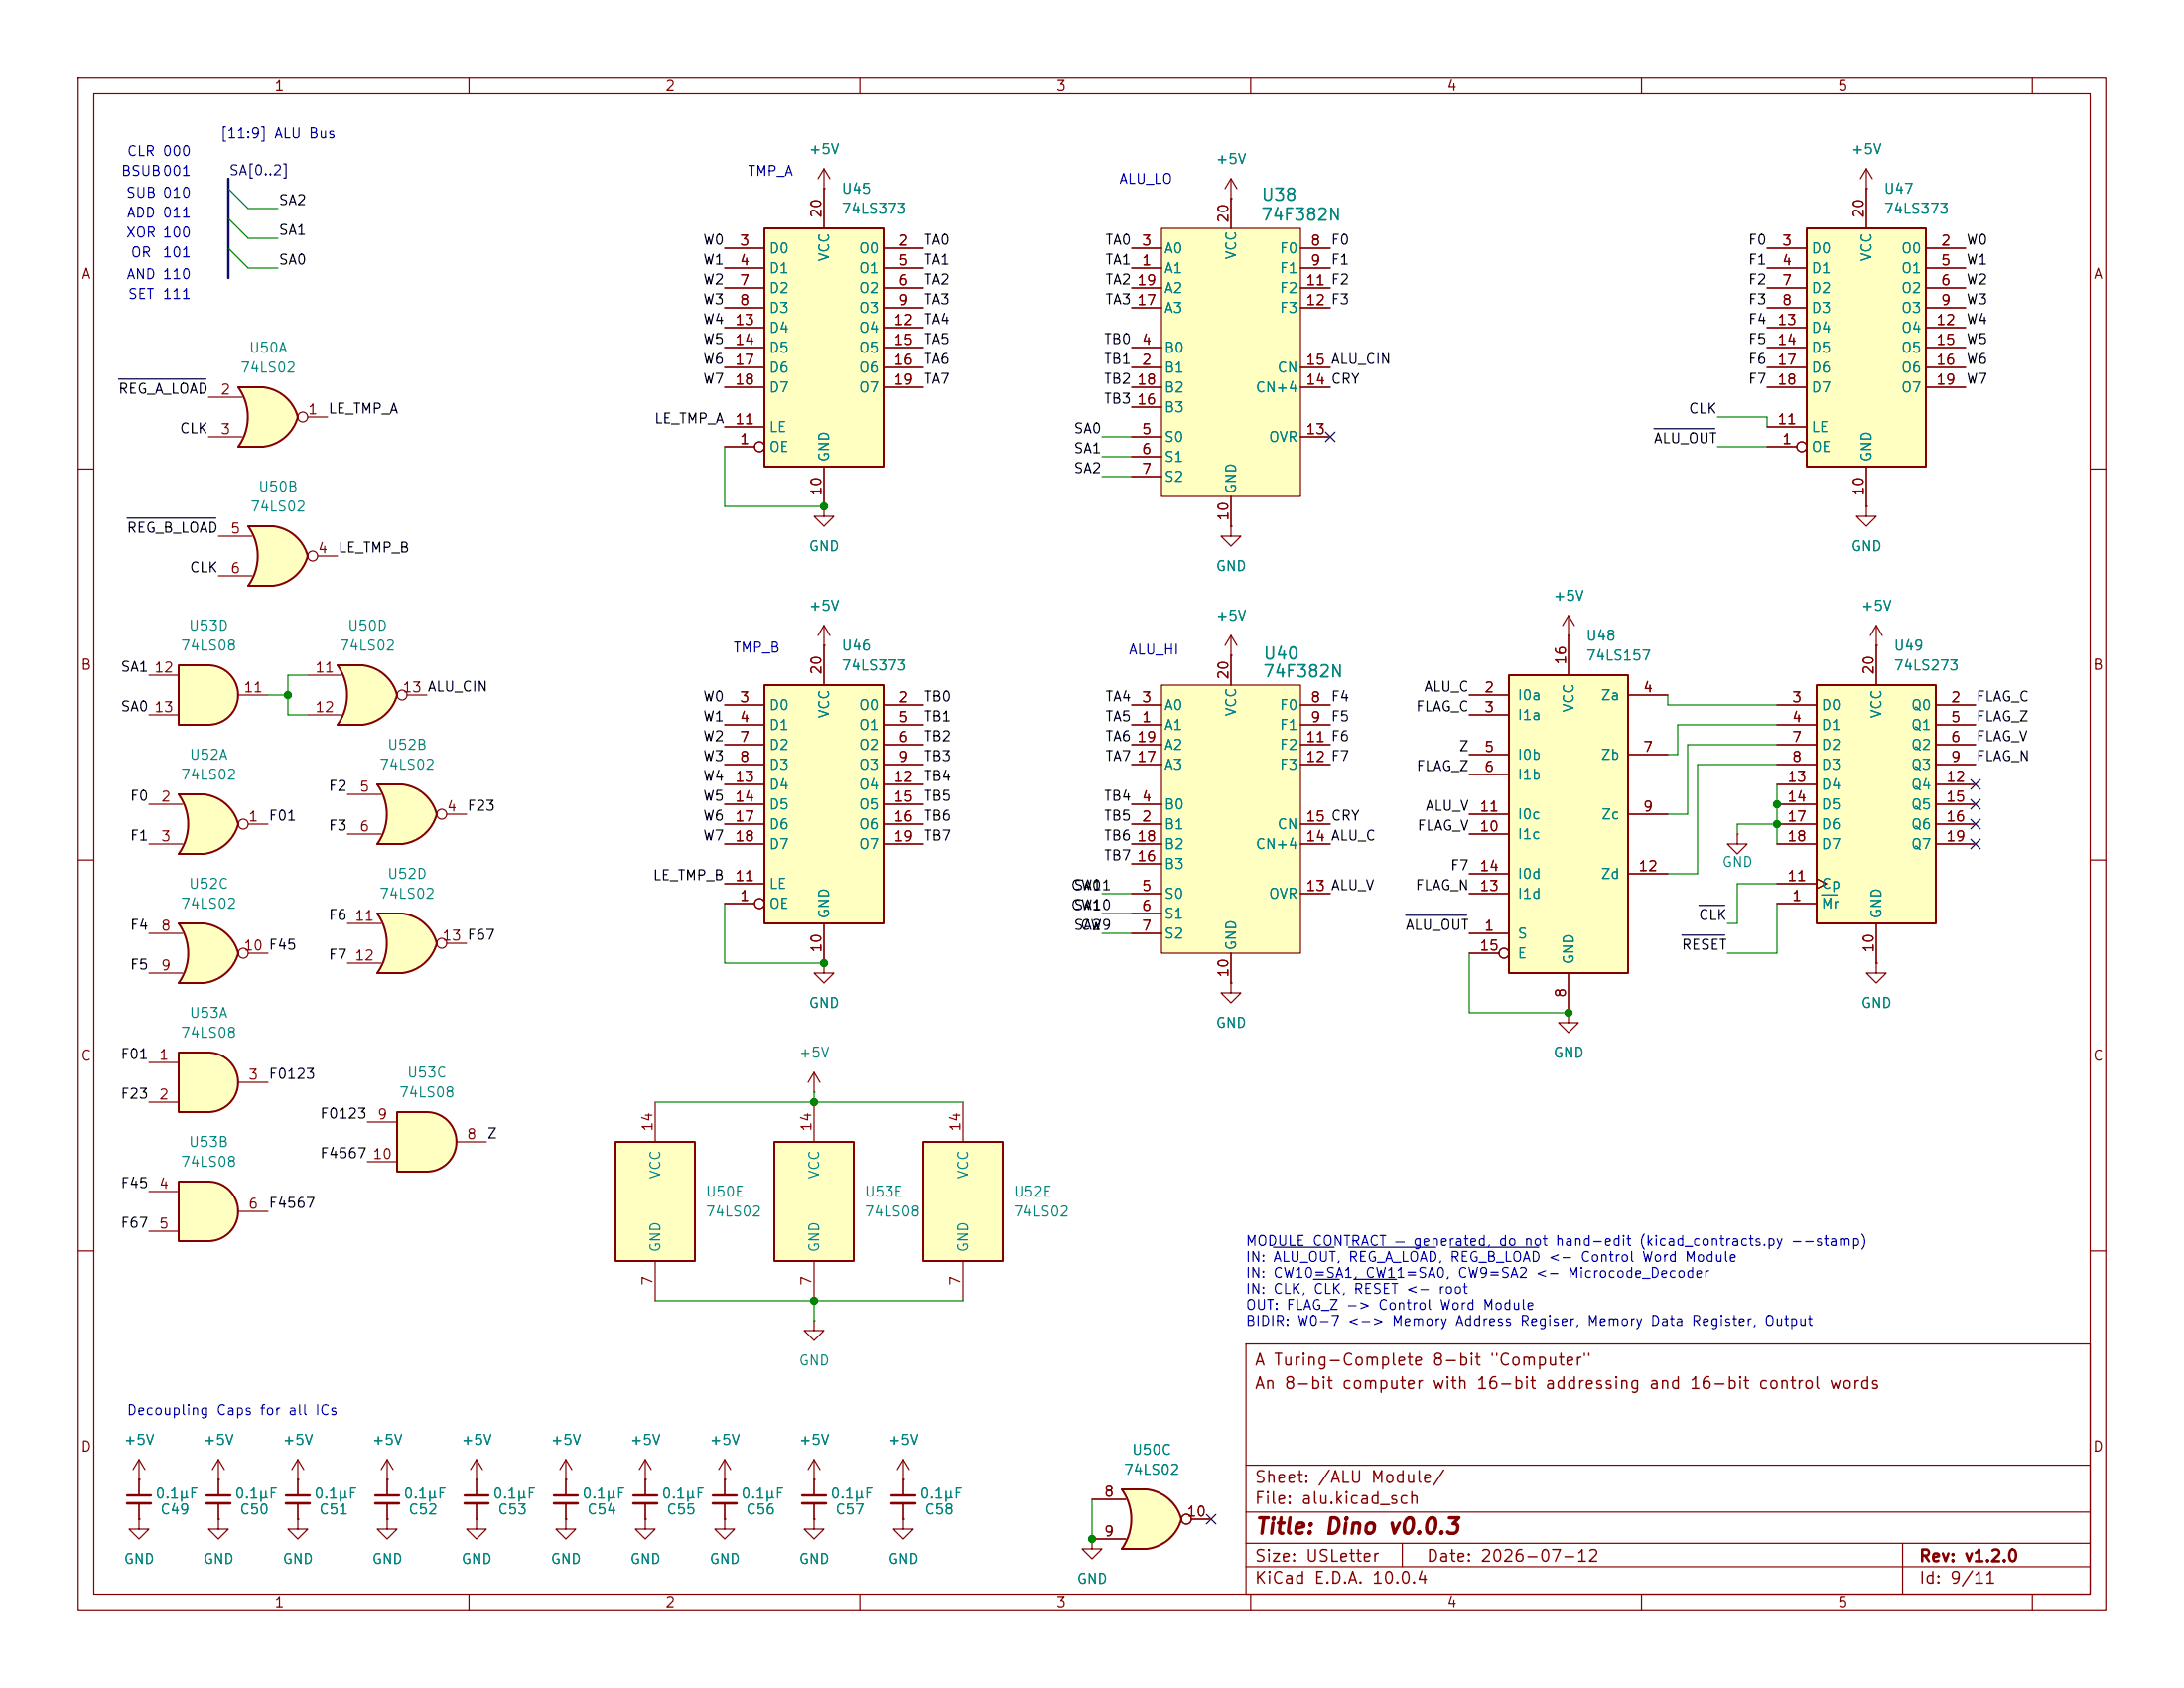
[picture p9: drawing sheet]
<svg xmlns="http://www.w3.org/2000/svg" width="279mm" height="216mm" viewBox="0 0 279 216" stroke-linecap="round" stroke-linejoin="round" font-family="sans-serif">
<g fill="none" stroke="#840000" stroke-width=".15">
<path d="M10 10h259.4v195.9h-259.4zM12 12h255.4v191.9h-255.4zM60 10v2M110 10v2M160 10v2M210 10v2M260 10v2M10 60h2M267.4 60h2M10 110h2M267.4 110h2M10 160h2"/>
<path d="M159.4 171.9h108v32h-108zM267.4 160h2M159.4 197.4h108M159.4 193.4h108M159.4 187.4h108M179.4 197.4v3M243.4 197.4v6.5M60 203.9v2M110 203.9v2M159.4 200.4h108M160 203.9v2M210 203.9v2"/>
<path d="M260 203.9v2"/>
</g>
<path d="M31.7 67.3h3.2M31.7 74.9h3.2" fill="none" stroke="#ffffc2" stroke-width=".13"/>
<g fill="#ffffc2" stroke="#ffffc2" stroke-width=".13">
<path d="M34.4 69.8l5 1.3a5.2 5.2 0 0 1-4.4 3.8z"/>
<path d="M35 67.3a5.1 5.1 0 0 1 4.4 3.8l-5 1.3z"/>
</g>
<path d="M31.7 67.3h3.2v7.6h-3.2a6.7 6.7 0 0 0 0-7.6z" fill="#ffffc2"/>
<path d="M34.9 67.3h-3.2a6.6 6.6 0 0 1 0 7.6h3.2M35 67.3a5.1 5.1 0 0 1 4.4 3.8 5.2 5.2 0 0 1-4.4 3.8" fill="none" stroke="#840000" stroke-width=".25"/>
<g fill="none" stroke="#840000" stroke-width=".15">
<path d="M157.5 25.4h.1M157.5 22.9l-.8 1.2M157.5 22.9l.7 1.2M157.5 22.9v2.5M238.8 24.1h.1M238.8 21.6l-.8 1.3M238.8 21.6l.7 1.3M238.8 21.6v2.5M27.9 68.6h4.4M27.9 73.7h4.4M40.6 71.1h2.6M238.8 64.8v1.2h1.2l-1.2 1.3-1.3-1.3h1.3"/>
<path d="M238.8 64.8h.1M240 82.6h.1M240 80l-.7 1.3M240 80l.8 1.3M240 80v2.6M17.8 189.2v2.1M17.8 192.3v2M61 189.2v2.1M61 192.3v2"/>
<circle cx="40" cy="71.1" r=".63"/>
</g>
<path d="M16.3 191.3h3M59.4 191.3h3.1" fill="none" stroke="#840000" stroke-width=".3"/>
<path d="M16.3 192.3h3M59.4 192.3h3.1" fill="none" stroke="#840000" stroke-width=".33"/>
<path d="M148.6 29.2h17.8v34.3h-17.8z" fill="#ffffc2"/>
<g fill="none" stroke="#840000" stroke-width=".15">
<path d="M144.8 34.3h3.8M144.8 31.8h3.8M144.8 36.8h3.8M144.8 39.4h3.8M148.6 29.2h17.8v34.3h-17.8zM157.5 25.4v3.8M166.4 34.3h3.8M166.4 31.8h3.8M166.4 36.8h3.8M166.4 39.4h3.8M144.8 47h3.8M144.8 44.5h3.8"/>
<path d="M144.8 55.9h3.8M144.8 58.4h3.8M144.8 49.5h3.8M144.8 52.1h3.8M166.4 47h3.8M166.4 55.9h3.8M166.4 49.5h3.8M144.8 61h3.8M157.5 63.5v3.8"/>
</g>
<path d="M148.6 87.6h17.8v34.3h-17.8z" fill="#ffffc2"/>
<g fill="none" stroke="#840000" stroke-width=".15">
<path d="M157.5 67.3v1.3h1.2l-1.2 1.3-1.3-1.3h1.3M157.5 67.3h.1M144.8 92.7h3.8M144.8 90.2h3.8M144.8 95.3h3.8M144.8 97.8h3.8M148.6 87.6h17.8v34.3h-17.8zM157.5 83.8h.1M157.5 81.3v6.3M157.5 81.3l-.8 1.3M157.5 81.3l.7 1.3M166.4 92.7h3.8"/>
<path d="M166.4 90.2h3.8M166.4 95.3h3.8M166.4 97.8h3.8M144.8 105.4h3.8M144.8 102.9h3.8M144.8 114.3h3.8M144.8 116.8h3.8M144.8 119.4h3.8M144.8 108h3.8M144.8 110.5h3.8M166.4 105.4h3.8M166.4 114.3h3.8"/>
<path d="M166.4 108h3.8M157.5 125.7v1.3h1.2l-1.2 1.3-1.3-1.3h1.3M157.5 125.7h.1M157.5 121.9v3.8M200.7 129.5v1.3h1.2l-1.2 1.3-1.3-1.3h1.3M200.7 129.5h.1"/>
</g>
<path d="M143.5 190.5h3.2M143.5 198.1h3.2" fill="none" stroke="#ffffc2" stroke-width=".13"/>
<g fill="#ffffc2" stroke="#ffffc2" stroke-width=".13">
<path d="M146.1 193l5 1.3a5.2 5.2 0 0 1-4.4 3.8z"/>
<path d="M146.7 190.5a5.1 5.1 0 0 1 4.4 3.8l-4.9 1.3z"/>
</g>
<path d="M143.5 190.5h3.2v7.6h-3.2a6.7 6.7 0 0 0 0-7.6z" fill="#ffffc2"/>
<path d="M146.7 190.5h-3.2a6.6 6.6 0 0 1 0 7.6h3.2M146.7 190.5a5.2 5.2 0 0 1 4.4 3.8 5.2 5.2 0 0 1-4.4 3.8" fill="none" stroke="#840000" stroke-width=".25"/>
<g fill="none" stroke="#840000" stroke-width=".15">
<path d="M240 123.2v1.3h1.3l-1.3 1.2-1.2-1.2h1.2M240 123.2h.1M139.7 191.8h4.3M139.7 196.9h4.3M152.4 194.3h2.5"/>
<circle cx="151.8" cy="194.3" r=".63"/>
</g>
<path d="M22.9 101.6h3.1M22.9 109.2h3.1" fill="none" stroke="#ffffc2" stroke-width=".13"/>
<g fill="#ffffc2" stroke="#ffffc2" stroke-width=".13">
<path d="M25.5 104.1l5 1.3a5.2 5.2 0 0 1-4.4 3.8z"/>
<path d="M26.1 101.6a5.1 5.1 0 0 1 4.4 3.8l-5 1.3z"/>
</g>
<path d="M22.9 101.6h3.1v7.6h-3.1a6.7 6.7 0 0 0 0-7.6z" fill="#ffffc2"/>
<path d="M26 101.6h-3.1a6.6 6.6 0 0 1 0 7.6h3.1M26.1 101.6a5.1 5.1 0 0 1 4.4 3.8 5.2 5.2 0 0 1-4.4 3.8" fill="none" stroke="#840000" stroke-width=".25"/>
<g fill="none" stroke="#840000" stroke-width=".15">
<path d="M19 102.9h4.4M19 108h4.4M31.7 105.4h2.6"/>
<circle cx="31.1" cy="105.4" r=".63"/>
</g>
<path d="M22.9 118.1h3.1M22.9 125.7h3.1" fill="none" stroke="#ffffc2" stroke-width=".13"/>
<g fill="#ffffc2" stroke="#ffffc2" stroke-width=".13">
<path d="M25.5 120.6l5 1.3a5.2 5.2 0 0 1-4.4 3.8z"/>
<path d="M26.1 118.1a5.1 5.1 0 0 1 4.4 3.8l-5 1.3z"/>
</g>
<path d="M22.9 118.1h3.1v7.6h-3.1a6.7 6.7 0 0 0 0-7.6z" fill="#ffffc2"/>
<path d="M26 118.1h-3.1a6.6 6.6 0 0 1 0 7.6h3.1M26.1 118.1a5.1 5.1 0 0 1 4.4 3.8 5.2 5.2 0 0 1-4.4 3.8" fill="none" stroke="#840000" stroke-width=".25"/>
<g fill="none" stroke="#840000" stroke-width=".15">
<path d="M19 119.4h4.4M19 124.5h4.4M31.7 121.9h2.6"/>
<circle cx="31.1" cy="121.9" r=".63"/>
</g>
<path d="M26.7 134.6a3.8 3.8 0 0 1 3.8 3.8 3.8 3.8 0 0 1-3.8 3.8z" fill="#ffffc2" stroke="#ffffc2" stroke-width=".13"/>
<path d="M22.9 134.6h3.8v7.6h-3.8z" fill="#ffffc2"/>
<path d="M22.9 134.6h3.8a3.8 3.8 0 0 1 3.8 3.8 3.8 3.8 0 0 1-3.8 3.8h-3.8z" fill="none" stroke="#840000" stroke-width=".25"/>
<path d="M19 135.9h3.9M30.5 138.4h3.8M19 141h3.9" fill="none" stroke="#840000" stroke-width=".15"/>
<path d="M232.4 87.6h15.2v30.5h-15.2z" fill="#ffffc2"/>
<path d="M232.4 87.6h15.2v30.5h-15.2z" fill="none" stroke="#840000" stroke-width=".25"/>
<g fill="none" stroke="#840000" stroke-width=".15">
<path d="M227.3 90.2h5.1M227.3 92.7h5.1M227.3 95.3h5.1M227.3 97.8h5.1M240 82.6v5M247.6 90.2h5.1M247.6 92.7h5.1M247.6 95.3h5.1M247.6 97.8h5.1M227.3 115.6h5.1M227.3 113h5.1M227.3 100.3h5.1"/>
<path d="M227.3 102.9h5.1M227.3 105.4h5.1M227.3 108h5.1M232.4 112.4l1.3 .6-1.3 .7M240 118.1v5.1M247.6 100.3h5.1M247.6 102.9h5.1M247.6 105.4h5.1M247.6 108h5.1"/>
</g>
<path d="M233 114.5h2" fill="none" stroke="#008484" stroke-width=".15"/>
<path d="M193 86.4h15.3v38.1h-15.3z" fill="#ffffc2"/>
<path d="M193 86.4h15.3v38.1h-15.3z" fill="none" stroke="#840000" stroke-width=".25"/>
<g fill="none" stroke="#840000" stroke-width=".15">
<path d="M200.7 78.7v7.7M200.7 78.7l-.8 1.3M200.7 78.7l.7 1.3M188 88.9h5M188 91.4h5M188 96.5h5M188 99.1h5M200.7 81.3h.1M208.3 88.9h5.1M208.3 96.5h5.1M188 119.4h5M188 104.1h5"/>
<path d="M188 106.7h5M188 111.8h5M188 114.3h5M208.3 104.1h5.1M208.3 111.8h5.1M222.2 106.7v1.3h1.3l-1.3 1.2-1.2-1.2h1.2M222.2 106.7h.1M188 121.9h3.8M200.7 124.5v5"/>
<circle cx="192.4" cy="121.9" r=".63"/>
</g>
<path d="M48.3 116.8h3.1M48.3 124.5h3.1" fill="none" stroke="#ffffc2" stroke-width=".13"/>
<g fill="#ffffc2" stroke="#ffffc2" stroke-width=".13">
<path d="M50.9 119.3l5 1.4a5.2 5.2 0 0 1-4.4 3.8z"/>
<path d="M51.5 116.8a5.1 5.1 0 0 1 4.4 3.9l-5 1.3z"/>
</g>
<path d="M48.3 116.8h3.1v7.7h-3.1a6.7 6.7 0 0 0 0-7.7z" fill="#ffffc2"/>
<path d="M51.4 116.8h-3.1a6.6 6.6 0 0 1 0 7.7h3.1M51.5 116.8a5.1 5.1 0 0 1 4.4 3.9 5.2 5.2 0 0 1-4.4 3.8" fill="none" stroke="#840000" stroke-width=".25"/>
<g fill="none" stroke="#840000" stroke-width=".15">
<path d="M44.4 118.1h4.4M44.4 123.2h4.4M57.1 120.7h2.6M17.8 189.2h.1M17.8 194.3v1.3h1.2l-1.2 1.3-1.3-1.3h1.3M17.8 194.3h.1M17.8 186.7l-.8 1.3M17.8 186.7l.7 1.3M17.8 186.7v2.5M27.9 194.3v1.3h1.3l-1.3 1.3-1.2-1.3h1.2M27.9 194.3h.1M27.9 189.2h.1"/>
<path d="M27.9 186.7v4.6M27.9 192.3v2M27.9 186.7l-.7 1.3M27.9 186.7l.8 1.3M38.1 194.3v1.3h1.3l-1.3 1.3-1.3-1.3h1.3M38.1 194.3h.1M38.1 189.2h.1M38.1 186.7l-.8 1.3M38.1 186.7l.8 1.3M38.1 186.7v4.6M38.1 192.3v2M49.5 194.3v1.3h1.3l-1.3 1.3-1.2-1.3h1.2"/>
<path d="M49.5 194.3h.1M49.5 189.2v2.1M49.5 192.3v2"/>
<circle cx="56.5" cy="120.6" r=".63"/>
</g>
<path d="M26.4 191.3h3.1M36.6 191.3h3M48 191.3h3.1" fill="none" stroke="#840000" stroke-width=".3"/>
<path d="M26.4 192.3h3.1M36.6 192.3h3M48 192.3h3.1" fill="none" stroke="#840000" stroke-width=".33"/>
<path d="M231.1 29.2h15.3v30.5h-15.3z" fill="#ffffc2"/>
<path d="M231.1 29.2h15.3v30.5h-15.3z" fill="none" stroke="#840000" stroke-width=".25"/>
<g fill="none" stroke="#840000" stroke-width=".15">
<path d="M226.1 31.8h5M226.1 34.3h5M226.1 36.8h5M226.1 39.4h5M238.8 24.1v5.1M246.4 31.8h5.1M246.4 34.3h5.1M246.4 36.8h5.1M246.4 39.4h5.1M226.1 57.2h3.8M226.1 54.6h5M226.1 41.9h5"/>
<path d="M226.1 44.5h5M226.1 47h5M226.1 49.5h5M238.8 59.7v5.1M246.4 41.9h5.1M246.4 44.5h5.1M246.4 47h5.1M246.4 49.5h5.1M49.5 189.2h.1M49.5 186.7l-.7 1.3M49.5 186.7l.8 1.3M49.5 186.7v2.5"/>
<path d="M61 194.3v1.3h1.2l-1.2 1.3-1.3-1.3h1.3M61 194.3h.1M61 189.2h.1M61 186.7l-.8 1.3M61 186.7l.7 1.3M61 186.7v2.5M72.4 194.3v1.3h1.3l-1.3 1.3-1.3-1.3h1.3M72.4 194.3h.1M72.4 189.2h.1M72.4 186.7v4.6M72.4 192.3v2M72.4 186.7l-.8 1.3"/>
<path d="M72.4 186.7l.8 1.3M82.5 189.2h.1M82.5 194.3v1.3h1.3l-1.3 1.3-1.2-1.3h1.2M82.5 194.3h.1M82.5 186.7l-.7 1.3M82.5 186.7l.8 1.3M82.5 186.7v2.5"/>
<circle cx="230.5" cy="57.1" r=".63"/>
</g>
<path d="M70.9 191.3h3" fill="none" stroke="#840000" stroke-width=".3"/>
<path d="M70.9 192.3h3" fill="none" stroke="#840000" stroke-width=".33"/>
<path d="M54.6 142.2a3.8 3.8 0 0 1 3.8 3.9 3.8 3.8 0 0 1-3.8 3.8z" fill="#ffffc2" stroke="#ffffc2" stroke-width=".13"/>
<path d="M50.8 142.2h3.8v7.7h-3.8z" fill="#ffffc2"/>
<path d="M50.8 142.2h3.8a3.8 3.8 0 0 1 3.8 3.9 3.8 3.8 0 0 1-3.8 3.8h-3.8z" fill="none" stroke="#840000" stroke-width=".25"/>
<path d="M47 143.5h3.8M47 148.6h3.8M58.4 146.1h3.8" fill="none" stroke="#840000" stroke-width=".15"/>
<path d="M26.7 151.1a3.8 3.8 0 0 1 3.8 3.8 3.8 3.8 0 0 1-3.8 3.9z" fill="#ffffc2" stroke="#ffffc2" stroke-width=".13"/>
<path d="M22.9 151.1h3.8v7.7h-3.8z" fill="#ffffc2"/>
<path d="M22.9 151.1h3.8a3.8 3.8 0 0 1 3.8 3.8 3.8 3.8 0 0 1-3.8 3.9h-3.8z" fill="none" stroke="#840000" stroke-width=".25"/>
<g fill="none" stroke="#840000" stroke-width=".15">
<path d="M19 152.4h3.9M19 157.5h3.9M30.5 154.9h3.8M82.5 189.2v2.1M82.5 192.3v2M92.7 194.3v1.3h1.3l-1.3 1.3-1.3-1.3h1.3M92.7 194.3h.1M92.7 189.2h.1M92.7 186.7v4.6M92.7 192.3v2M92.7 186.7l-.8 1.3M92.7 186.7l.8 1.3"/>
<path d="M104.1 194.3v1.3h1.3l-1.3 1.3-1.2-1.3h1.2M104.1 194.3h.1M104.1 189.2h.1M104.1 186.7v4.6M104.1 192.3v2M104.1 186.7l-.7 1.3M104.1 186.7l.8 1.3"/>
</g>
<path d="M81 191.3h3.1M91.2 191.3h3M102.6 191.3h3.1" fill="none" stroke="#840000" stroke-width=".3"/>
<path d="M81 192.3h3.1M91.2 192.3h3M102.6 192.3h3.1" fill="none" stroke="#840000" stroke-width=".33"/>
<path d="M78.7 146.1h10.2v15.2h-10.2z" fill="#ffffc2"/>
<path d="M78.7 146.1h10.2v15.2h-10.2z" fill="none" stroke="#840000" stroke-width=".25"/>
<path d="M83.8 141v5.1M83.8 161.3v5.1M104.1 168.9v1.3h1.3l-1.3 1.3-1.2-1.3h1.2M104.1 168.9h.1" fill="none" stroke="#840000" stroke-width=".15"/>
<path d="M99.1 146.1h10.1v15.2h-10.1z" fill="#ffffc2"/>
<path d="M99.1 146.1h10.1v15.2h-10.1z" fill="none" stroke="#840000" stroke-width=".25"/>
<path d="M104.1 139.7h.1M104.1 137.2v2.5M104.1 137.2l-.7 1.2M104.1 137.2l.8 1.2M104.1 141v5.1M104.1 161.3v5.1" fill="none" stroke="#840000" stroke-width=".15"/>
<path d="M118.1 146.1h10.2v15.2h-10.2z" fill="#ffffc2"/>
<path d="M118.1 146.1h10.2v15.2h-10.2z" fill="none" stroke="#840000" stroke-width=".25"/>
<path d="M105.4 24.1h.1M105.4 21.6l-.8 1.3M105.4 21.6l.8 1.3M105.4 21.6v2.5M105.4 123.2v1.3h1.3l-1.3 1.2-1.3-1.2h1.3M105.4 123.2h.1M123.2 141v5.1M123.2 161.3v5.1" fill="none" stroke="#840000" stroke-width=".15"/>
<path d="M97.8 87.6h15.2v30.5h-15.2z" fill="#ffffc2"/>
<path d="M97.8 87.6h15.2v30.5h-15.2z" fill="none" stroke="#840000" stroke-width=".25"/>
<g fill="none" stroke="#840000" stroke-width=".15">
<path d="M92.7 90.2h5.1M92.7 92.7h5.1M92.7 95.3h5.1M92.7 97.8h5.1M105.4 82.6v5M113 90.2h5.1M113 92.7h5.1M113 95.3h5.1M113 97.8h5.1M92.7 115.6h3.8M92.7 113h5.1M92.7 100.3h5.1"/>
<path d="M92.7 102.9h5.1M92.7 105.4h5.1M92.7 108h5.1M105.4 118.1v5.1M113 100.3h5.1M113 102.9h5.1M113 105.4h5.1M113 108h5.1M115.6 194.3v1.3h1.2l-1.2 1.3-1.3-1.3h1.3M115.6 194.3h.1M115.6 189.2h.1M115.6 186.7l-.8 1.3"/>
<path d="M115.6 186.7l.7 1.3M115.6 186.7v4.6M115.6 192.3v2M139.7 196.9v1.2h1.3l-1.3 1.3-1.3-1.3h1.3M139.7 196.9h.1"/>
<circle cx="97.2" cy="115.6" r=".63"/>
</g>
<path d="M114 191.3h3.1" fill="none" stroke="#840000" stroke-width=".3"/>
<path d="M114 192.3h3.1" fill="none" stroke="#840000" stroke-width=".33"/>
<path d="M97.8 29.2h15.2v30.5h-15.2z" fill="#ffffc2"/>
<path d="M97.8 29.2h15.2v30.5h-15.2z" fill="none" stroke="#840000" stroke-width=".25"/>
<g fill="none" stroke="#840000" stroke-width=".15">
<path d="M92.7 31.8h5.1M92.7 34.3h5.1M92.7 36.8h5.1M92.7 39.4h5.1M105.4 24.1v5.1M113 31.8h5.1M113 34.3h5.1M113 36.8h5.1M113 39.4h5.1M92.7 57.2h3.8M92.7 54.6h5.1M92.7 41.9h5.1"/>
<path d="M92.7 44.5h5.1M92.7 47h5.1M92.7 49.5h5.1M105.4 59.7v5.1M113 41.9h5.1M113 44.5h5.1M113 47h5.1M113 49.5h5.1M105.4 64.8v1.2h1.3l-1.3 1.3-1.3-1.3h1.3M105.4 64.8h.1M105.4 82.6h.1M105.4 80v2.6"/>
<path d="M105.4 80l-.8 1.3M105.4 80l.8 1.3"/>
<circle cx="97.2" cy="57.1" r=".63"/>
</g>
<path d="M26.7 85.1a3.8 3.8 0 0 1 3.8 3.8 3.8 3.8 0 0 1-3.8 3.8z" fill="#ffffc2" stroke="#ffffc2" stroke-width=".13"/>
<path d="M22.9 85.1h3.8v7.6h-3.8z" fill="#ffffc2"/>
<path d="M22.9 85.1h3.8a3.8 3.8 0 0 1 3.8 3.8 3.8 3.8 0 0 1-3.8 3.8h-3.8z" fill="none" stroke="#840000" stroke-width=".25"/>
<path d="M19 86.4h3.9M19 91.4h3.9M30.5 88.9h3.8" fill="none" stroke="#840000" stroke-width=".15"/>
<path d="M43.2 85.1h3.2M43.2 92.7h3.2" fill="none" stroke="#ffffc2" stroke-width=".13"/>
<g fill="#ffffc2" stroke="#ffffc2" stroke-width=".13">
<path d="M45.8 87.5l5 1.4a5.2 5.2 0 0 1-4.4 3.8z"/>
<path d="M46.4 85.1a5.1 5.1 0 0 1 4.4 3.8l-5 1.3z"/>
</g>
<path d="M43.2 85.1h3.2v7.6h-3.2a6.7 6.7 0 0 0 0-7.6z" fill="#ffffc2"/>
<path d="M46.4 85.1h-3.2a6.6 6.6 0 0 1 0 7.6h3.2M46.4 85.1a5.1 5.1 0 0 1 4.4 3.8 5.2 5.2 0 0 1-4.4 3.8" fill="none" stroke="#840000" stroke-width=".25"/>
<g fill="none" stroke="#840000" stroke-width=".15">
<path d="M39.4 86.4h4.3M39.4 91.4h4.3M52.1 88.9h2.5"/>
<circle cx="51.4" cy="88.9" r=".63"/>
</g>
<path d="M48.3 100.3h3.1M48.3 108h3.1" fill="none" stroke="#ffffc2" stroke-width=".13"/>
<g fill="#ffffc2" stroke="#ffffc2" stroke-width=".13">
<path d="M50.9 102.8l5 1.3a5.2 5.2 0 0 1-4.4 3.9z"/>
<path d="M51.5 100.3a5.1 5.1 0 0 1 4.4 3.8l-5 1.3z"/>
</g>
<path d="M48.3 100.3h3.1v7.7h-3.1a6.7 6.7 0 0 0 0-7.7z" fill="#ffffc2"/>
<path d="M51.4 100.3h-3.1a6.6 6.6 0 0 1 0 7.7h3.1M51.5 100.3a5.1 5.1 0 0 1 4.4 3.8 5.2 5.2 0 0 1-4.4 3.9" fill="none" stroke="#840000" stroke-width=".25"/>
<g fill="none" stroke="#840000" stroke-width=".15">
<path d="M44.4 101.6h4.4M44.4 106.7h4.4M57.1 104.1h2.6"/>
<circle cx="56.5" cy="104.1" r=".63"/>
</g>
<path d="M30.5 49.5h3.2M30.5 57.2h3.2" fill="none" stroke="#ffffc2" stroke-width=".13"/>
<g fill="#ffffc2" stroke="#ffffc2" stroke-width=".13">
<path d="M33.1 52l5 1.3a5.2 5.2 0 0 1-4.4 3.8z"/>
<path d="M33.7 49.5a5.1 5.1 0 0 1 4.4 3.8l-5 1.3z"/>
</g>
<path d="M30.5 49.5h3.2v7.7h-3.2a6.7 6.7 0 0 0 0-7.7z" fill="#ffffc2"/>
<path d="M33.7 49.5h-3.2a6.6 6.6 0 0 1 0 7.7h3.2M33.7 49.5a5.1 5.1 0 0 1 4.4 3.8 5.2 5.2 0 0 1-4.4 3.8" fill="none" stroke="#840000" stroke-width=".25"/>
<g fill="none" stroke="#840000" stroke-width=".15">
<path d="M92.7 31.8h5.1M92.7 34.3h5.1M92.7 36.8h5.1M92.7 39.4h5.1M105.4 24.1h.1M105.4 24.1v5.1M113 31.8h5.1M113 34.3h5.1M113 36.8h5.1M113 39.4h5.1M144.8 31.8h3.8M144.8 34.3h3.8"/>
<path d="M144.8 36.8h3.8M144.8 39.4h3.8M157.5 25.4h.1M157.5 25.4v3.8M166.4 31.8h3.8M166.4 34.3h3.8M166.4 36.8h3.8M166.4 39.4h3.8M226.1 31.8h5M226.1 34.3h5M226.1 36.8h5M226.1 39.4h5"/>
<path d="M238.8 24.1h.1M238.8 24.1v5.1M246.4 31.8h5.1M246.4 34.3h5.1M246.4 36.8h5.1M246.4 39.4h5.1M26.7 50.8h4.3M26.7 55.9h4.3M39.4 53.3h2.5M92.7 57.2h3.8M92.7 54.6h5.1M92.7 41.9h5.1"/>
<path d="M92.7 44.5h5.1M92.7 47h5.1M92.7 49.5h5.1M105.4 59.7v5.1M113 41.9h5.1M113 44.5h5.1M113 47h5.1M113 49.5h5.1M144.8 55.9h3.8M144.8 44.5h3.8M144.8 47h3.8M144.8 49.5h3.8"/>
<path d="M144.8 58.4h3.8M144.8 52.1h3.8M166.4 55.9h3.8M166.4 47h3.8M166.4 49.5h3.8M226.1 57.2h3.8M226.1 54.6h5M226.1 41.9h5M226.1 44.5h5M226.1 47h5M226.1 49.5h5M238.8 59.7v5.1"/>
<path d="M246.4 41.9h5.1M246.4 44.5h5.1M246.4 47h5.1M246.4 49.5h5.1M105.4 64.8h.1M144.8 61h3.8M157.5 67.3h.1M157.5 63.5v3.8M238.8 64.8h.1M92.7 90.2h5.1M92.7 92.7h5.1M92.7 95.3h5.1"/>
<path d="M92.7 97.8h5.1M105.4 82.6h.1M105.4 82.6v5M113 90.2h5.1M113 92.7h5.1M113 95.3h5.1M113 97.8h5.1M144.8 90.2h3.8M144.8 92.7h3.8M144.8 95.3h3.8M144.8 97.8h3.8M157.5 83.8h.1"/>
<path d="M157.5 83.8v3.8M166.4 90.2h3.8M166.4 92.7h3.8M166.4 95.3h3.8M166.4 97.8h3.8M188 88.9h5M188 91.4h5M188 96.5h5M188 99.1h5M200.7 81.3h.1M200.7 81.3v5.1M208.3 88.9h5.1"/>
<path d="M208.3 96.5h5.1M227.3 90.2h5.1M227.3 92.7h5.1M227.3 95.3h5.1M227.3 97.8h5.1M240 82.6h.1M240 82.6v5M247.6 90.2h5.1M247.6 92.7h5.1M247.6 95.3h5.1M247.6 97.8h5.1M92.7 115.6h3.8"/>
<path d="M92.7 113h5.1M92.7 100.3h5.1M92.7 102.9h5.1M92.7 105.4h5.1M92.7 108h5.1M105.4 118.1v5.1M113 100.3h5.1M113 102.9h5.1M113 105.4h5.1M113 108h5.1M144.8 102.9h3.8M144.8 105.4h3.8"/>
<path d="M144.8 108h3.8M144.8 119.4h3.8M144.8 114.3h3.8M144.8 116.8h3.8M144.8 110.5h3.8M166.4 105.4h3.8M166.4 108h3.8M166.4 114.3h3.8M188 119.4h5M188 104.1h5M188 106.7h5M188 111.8h5"/>
<path d="M188 114.3h5M208.3 104.1h5.1M208.3 111.8h5.1M227.3 115.6h5.1M227.3 113h5.1M227.3 100.3h5.1M227.3 102.9h5.1M227.3 105.4h5.1M227.3 108h5.1M232.4 112.4l1.3 .6-1.3 .7M240 118.1v5.1M247.6 100.3h5.1"/>
<path d="M247.6 102.9h5.1M247.6 105.4h5.1M247.6 108h5.1M105.4 123.2h.1M157.5 125.7h.1M157.5 121.9v3.8M188 121.9h3.8M200.7 129.5h.1M200.7 124.5v5M240 123.2h.1M17.8 194.3h.1M17.8 189.2h.1"/>
<path d="M17.8 189.2v2.1M17.8 192.3v2M27.9 189.2h.1M27.9 194.3h.1M27.9 189.2v2.1M27.9 192.3v2M38.1 189.2h.1M38.1 194.3h.1M38.1 189.2v2.1M38.1 192.3v2M49.5 189.2h.1M49.5 194.3h.1"/>
<path d="M49.5 189.2v2.1M49.5 192.3v2M61 189.2h.1M61 194.3h.1M61 189.2v2.1M61 192.3v2M72.4 189.2h.1M72.4 194.3h.1M72.4 189.2v2.1M72.4 192.3v2M82.5 194.3h.1M82.5 189.2h.1"/>
<path d="M82.5 189.2v2.1M82.5 192.3v2M92.7 189.2h.1M92.7 194.3h.1M92.7 189.2v2.1M92.7 192.3v2M104.1 189.2h.1M104.1 194.3h.1M104.1 189.2v2.1M104.1 192.3v2M115.6 189.2h.1M115.6 194.3h.1"/>
<path d="M115.6 189.2v2.1M115.6 192.3v2M139.7 196.9h.1M139.7 191.8h4.3M139.7 196.9h4.3M152.4 194.3h2.5"/>
<circle cx="38.7" cy="53.3" r=".63"/>
<circle cx="97.2" cy="57.1" r=".63"/>
<circle cx="230.5" cy="57.1" r=".63"/>
<circle cx="97.2" cy="115.6" r=".63"/>
<circle cx="192.4" cy="121.9" r=".63"/>
<circle cx="151.8" cy="194.3" r=".63"/>
</g>
<path d="M15.2 48.5h11.1M211.6 54.8h7.8M16.3 66.3h11.3M179.8 117.1h7.8M215.2 119.6h5.4M217.3 115.8h3.3" fill="none" stroke="#000" stroke-width=".15"/>
<path d="M29.2 22.9v12.7" fill="none" stroke="#000084" stroke-width=".3"/>
<g fill="none" stroke="#008400" stroke-width=".15">
<path d="M29.2 31.8l2.5 2.5h3.9M29.2 27.9l2.5 2.6h3.9M29.2 24.1l2.5 2.6h3.9M92.7 57.2v7.6h12.7M141 58.4h3.8M141 55.9h3.8M219.7 53.3h6.4v1.3M219.7 57.2h6.4M141 61h3.8M34.3 88.9h2.5M39.4 86.4h-2.6v5h2.6M213.4 88.9v1.3h13.9"/>
<path d="M227.3 95.3h-11.4v8.8h-2.5M227.3 92.7h-12.7v3.8h-1.2M227.3 97.8h-10.1v14h-3.8M92.7 115.6v7.6h12.7M141 114.3h3.8M141 116.8h3.8M141 119.4h3.8M227.3 113h-5.1v5.1h-1.2M227.3 105.4h-5.1v1.3M227.3 100.3v7.7M227.3 115.6v6.3h-6.3M104.1 139.7v1.3"/>
<path d="M188 121.9v7.6h12.7M83.8 141h39.4M83.8 166.4h39.4M104.1 166.4v2.5M139.7 191.8v5.1"/>
</g>
<path d="M169.6 55.3l1.2 1.2M170.8 55.3l-1.2 1.2M252.1 99.7l1.2 1.2M253.3 99.7l-1.2 1.2M252.1 104.8l1.2 1.2M252.1 107.3l1.2 1.3M252.1 102.3l1.2 1.2M253.3 104.8l-1.2 1.2M253.3 107.3l-1.2 1.3M253.3 102.3l-1.2 1.2M154.3 193.7l1.2 1.2M155.5 193.7l-1.2 1.2" fill="none" stroke="#000084" stroke-width=".15"/>
<path d="M162.9 159.5h7.8M172.5 159.5h11.2M185.5 159.5h11.4M168 163.6h3.3M173.2 163.6h5.5" fill="none" stroke="#0000c2" stroke-width=".15"/>
<path d="M233 114.5h2" fill="none" stroke="#008484" stroke-width=".15"/>
<g fill="#008400" stroke="#008400" stroke-width=".13">
<circle cx="36.8" cy="88.9" r=".46"/>
<circle cx="105.4" cy="64.8" r=".46"/>
<circle cx="139.7" cy="196.9" r=".46"/>
<circle cx="105.4" cy="123.2" r=".46"/>
<circle cx="104.1" cy="141" r=".46"/>
<circle cx="104.1" cy="166.4" r=".46"/>
<circle cx="227.3" cy="102.9" r=".46"/>
<circle cx="227.3" cy="105.4" r=".46"/>
<circle cx="200.7" cy="129.5" r=".46"/>
</g>
<text font-size="2" fill="#840000" x="160.4" y="196.7">Title: Dino v0.0.3</text>
<g font-size="1.5" fill="#008484">
<text x="161.2" y="28.6">74F382N</text>
<text x="161.3" y="26.1">U38</text>
<text x="161.5" y="87">74F382N</text>
<text x="161.5" y="84.7">U40</text>
</g>
<g font-size="1.5" fill="#840000">
<text x="160.4" y="178">An 8-bit computer with 16-bit addressing and 16-bit control words</text>
<text x="160.4" y="175">A Turing-Complete 8-bit &quot;Computer&quot;</text>
<text x="160.4" y="190">Sheet: /ALU Module/</text>
<text x="160.4" y="192.7">File: alu.kicad_sch</text>
<text x="160.4" y="202.9">KiCad E.D.A. 10.0.4</text>
<text x="160.4" y="200.1">Size: USLetter</text>
<text x="182.4" y="200.1">Date: 2026-07-12</text>
<text x="245.4" y="200.1">Rev: v1.2.0</text>
<text x="245.4" y="202.9">Id: 9/11</text>
</g>
<g font-size="1.3" fill="#840000">
<text x="35" y="12">1</text>
<text x="85" y="12">2</text>
<text x="135" y="12">3</text>
<text x="185" y="12">4</text>
<text x="235" y="12">5</text>
<text x="105.4" y="28" transform="rotate(-90 105.4 28)">20</text>
<text x="157.5" y="28.6" transform="rotate(-90 157.5 28.6)">20</text>
<text x="238.7" y="28" transform="rotate(-90 238.7 28)">20</text>
<text x="10.3" y="36">A</text>
<text x="94.5" y="31.7">3</text>
<text x="94.5" y="34.3">4</text>
<text x="114.9" y="31.7">2</text>
<text x="114.9" y="34.3">5</text>
<text x="146" y="34.3">1</text>
<text x="146" y="31.7">3</text>
<text x="167.6" y="31.7">8</text>
<text x="167.6" y="34.3">9</text>
<text x="227.9" y="31.7">3</text>
<text x="227.9" y="34.3">4</text>
<text x="248.2" y="31.7">2</text>
<text x="248.2" y="34.3">5</text>
<text x="267.7" y="36">A</text>
<text x="93.9" y="41.9">13</text>
<text x="94.5" y="36.8">7</text>
<text x="94.5" y="39.3">8</text>
<text x="114.3" y="41.9">12</text>
<text x="114.9" y="36.8">6</text>
<text x="114.9" y="39.3">9</text>
<text x="145.4" y="39.3">17</text>
<text x="145.4" y="36.8">19</text>
<text x="167" y="36.8">11 F2</text>
<text x="167" y="39.3">12 F3</text>
<text x="167" y="36.8">11</text>
<text x="167" y="39.3">12</text>
<text x="227.3" y="41.9">13</text>
<text x="227.9" y="36.8">7</text>
<text x="227.9" y="39.3">8</text>
<text x="247.6" y="41.9">12</text>
<text x="248.2" y="36.8">6</text>
<text x="248.2" y="39.3">9</text>
<text x="93.9" y="44.4">14</text>
<text x="93.9" y="47">17</text>
<text x="114.3" y="44.4">15</text>
<text x="114.3" y="47">16</text>
<text x="146" y="47">2</text>
<text x="146" y="44.4">4</text>
<text x="167" y="47">15 ALU_CIN</text>
<text x="167" y="47">15</text>
<text x="227.3" y="44.4">14</text>
<text x="227.3" y="47">17</text>
<text x="247.6" y="44.4">15</text>
<text x="247.6" y="47">16</text>
<text x="28.1" y="50.8">2</text>
<text x="39.3" y="53.3">1</text>
<text x="93.9" y="49.5">18</text>
<text x="114.3" y="49.5">19</text>
<text x="145.4" y="52">16</text>
<text x="145.4" y="49.5">18</text>
<text x="167" y="49.5">14 CRY</text>
<text x="167" y="49.5">14</text>
<text x="227.3" y="49.5">18</text>
<text x="247.6" y="49.5">19</text>
<text x="28.1" y="55.9">3</text>
<text x="93.9" y="54.6">11</text>
<text x="94.5" y="57.1">1</text>
<text x="146" y="55.9">5</text>
<text x="146" y="58.4">6</text>
<text x="167" y="55.9">13</text>
<text x="227.3" y="54.6">11</text>
<text x="227.9" y="57.1">1</text>
<text x="105.4" y="63.5" transform="rotate(-90 105.4 63.5)">10</text>
<text x="146" y="60.9">7</text>
<text x="238.7" y="63.5" transform="rotate(-90 238.7 63.5)">10</text>
<text x="29.4" y="68.6">5</text>
<text x="40.6" y="71.1">4</text>
<text x="157.5" y="66.7" transform="rotate(-90 157.5 66.7)">10</text>
<text x="29.4" y="73.6">6</text>
<text x="10.3" y="86">B</text>
<text x="19.6" y="86.3">12</text>
<text x="31.1" y="88.9">11</text>
<text x="40.2" y="86.3">11</text>
<text x="51.4" y="88.9">13 ALU_CIN</text>
<text x="105.4" y="86.4" transform="rotate(-90 105.4 86.4)">20</text>
<text x="157.5" y="87" transform="rotate(-90 157.5 87)">20</text>
<text x="189.8" y="88.9">2</text>
<text x="200.6" y="85.1" transform="rotate(-90 200.6 85.1)">16</text>
<text x="210.1" y="88.9">4</text>
<text x="240" y="86.4" transform="rotate(-90 240 86.4)">20</text>
<text x="267.7" y="86">B</text>
<text x="19.6" y="91.4">13</text>
<text x="40.2" y="91.4">12</text>
<text x="94.5" y="90.1">3</text>
<text x="94.5" y="92.7">4</text>
<text x="94.5" y="95.2">7</text>
<text x="114.9" y="90.1">2</text>
<text x="114.9" y="92.7">5</text>
<text x="114.9" y="95.2">6</text>
<text x="145.4" y="95.2">19</text>
<text x="146" y="92.7">1</text>
<text x="146" y="90.1">3</text>
<text x="167" y="95.2">11 F6</text>
<text x="167" y="95.2">11</text>
<text x="167.6" y="90.1">8</text>
<text x="167.6" y="92.7">9</text>
<text x="189.8" y="91.4">3</text>
<text x="229.2" y="90.1">3</text>
<text x="229.2" y="92.7">4</text>
<text x="229.2" y="95.2">7</text>
<text x="249.5" y="90.1">2</text>
<text x="249.5" y="92.7">5</text>
<text x="249.5" y="95.2">6</text>
<text x="45.9" y="101.6">5</text>
<text x="93.9" y="100.3">13</text>
<text x="94.5" y="97.8">8</text>
<text x="114.3" y="100.3">12</text>
<text x="114.9" y="97.8">9</text>
<text x="145.4" y="97.8">17</text>
<text x="167" y="97.8">12 F7</text>
<text x="167" y="97.8">12</text>
<text x="189.8" y="96.5">5</text>
<text x="189.8" y="99">6</text>
<text x="210.1" y="96.5">7</text>
<text x="228.6" y="100.3">13</text>
<text x="229.2" y="97.8">8</text>
<text x="248.9" y="100.3">12</text>
<text x="249.5" y="97.8">9</text>
<text x="20.5" y="102.8">2</text>
<text x="20.5" y="107.9">3</text>
<text x="31.7" y="105.4">1</text>
<text x="45.9" y="106.7">6</text>
<text x="57.1" y="104.1">4</text>
<text x="93.9" y="102.8">14</text>
<text x="93.9" y="105.4">17</text>
<text x="93.9" y="107.9">18</text>
<text x="114.3" y="102.8">15</text>
<text x="114.3" y="105.4">16</text>
<text x="114.3" y="107.9">19</text>
<text x="145.4" y="107.9">18</text>
<text x="146" y="105.4">2</text>
<text x="146" y="102.8">4</text>
<text x="167" y="107.9">14 ALU_C</text>
<text x="167" y="105.4">15 CRY</text>
<text x="167" y="107.9">14</text>
<text x="167" y="105.4">15</text>
<text x="189.2" y="106.7">10</text>
<text x="189.2" y="104.1">11</text>
<text x="210.1" y="104.1">9</text>
<text x="228.6" y="102.8">14</text>
<text x="228.6" y="105.4">17</text>
<text x="228.6" y="107.9">18</text>
<text x="248.9" y="102.8">15</text>
<text x="248.9" y="105.4">16</text>
<text x="248.9" y="107.9">19</text>
<text x="93.9" y="113">11</text>
<text x="145.4" y="110.5">16</text>
<text x="189.2" y="111.7">14</text>
<text x="209.5" y="111.7">12</text>
<text x="228.6" y="113">11</text>
<text x="20.5" y="119.4">8</text>
<text x="45.3" y="118.1">11</text>
<text x="94.5" y="115.5">1</text>
<text x="146" y="114.3">5</text>
<text x="146" y="116.8">6</text>
<text x="146" y="119.4">7</text>
<text x="167" y="114.3">13 ALU_V</text>
<text x="167" y="114.3">13</text>
<text x="189.2" y="114.3">13</text>
<text x="189.8" y="119.4">1</text>
<text x="229.2" y="115.5">1</text>
<text x="20.5" y="124.4">9</text>
<text x="31.1" y="121.9">10 F45</text>
<text x="45.3" y="123.2">12</text>
<text x="56.5" y="120.6">13 F67</text>
<text x="105.4" y="122" transform="rotate(-90 105.4 122)">10</text>
<text x="157.5" y="125.1" transform="rotate(-90 157.5 125.1)">10</text>
<text x="189.2" y="121.9">15</text>
<text x="240" y="122" transform="rotate(-90 240 122)">10</text>
<text x="200.6" y="127.7" transform="rotate(-90 200.6 127.7)">8</text>
<text x="10.3" y="136">C</text>
<text x="20.2" y="135.9">1</text>
<text x="267.7" y="136">C</text>
<text x="20.2" y="140.9">2</text>
<text x="31.7" y="138.4">3</text>
<text x="48.2" y="143.5">9</text>
<text x="47.6" y="148.6">10</text>
<text x="59.6" y="146">8</text>
<text x="83.8" y="144.8" transform="rotate(-90 83.8 144.8)">14</text>
<text x="104.1" y="144.8" transform="rotate(-90 104.1 144.8)">14</text>
<text x="123.2" y="144.8" transform="rotate(-90 123.2 144.8)">14</text>
<text x="20.2" y="152.4">4</text>
<text x="31.7" y="154.9">6</text>
<text x="20.2" y="157.5">5</text>
<text x="83.8" y="164.5" transform="rotate(-90 83.8 164.5)">7</text>
<text x="104.1" y="164.5" transform="rotate(-90 104.1 164.5)">7</text>
<text x="123.2" y="164.5" transform="rotate(-90 123.2 164.5)">7</text>
<text x="10.3" y="186">D</text>
<text x="267.7" y="186">D</text>
<text x="141.2" y="191.7">8</text>
<text x="141.2" y="196.8">9</text>
<text x="151.7" y="194.3">10</text>
<text x="35" y="205.9">1</text>
<text x="85" y="205.9">2</text>
<text x="135" y="205.9">3</text>
<text x="185" y="205.9">4</text>
<text x="235" y="205.9">5</text>
</g>
<g font-size="1.3" fill="#0000c2">
<text x="28.1" y="18">[11:9] ALU Bus</text>
<text x="15.4" y="22.8">BSUB001</text>
<text x="16.1" y="20.3">CLR 000</text>
<text x="95.6" y="22.8">TMP_A</text>
<text x="143.1" y="23.8">ALU_LO</text>
<text x="16" y="25.6">SUB 010</text>
<text x="16.1" y="28.2">ADD 011</text>
<text x="16" y="30.7">XOR 100</text>
<text x="16.6" y="33.2">OR</text>
<text x="20.7" y="33.2">101</text>
<text x="16.1" y="36">AND 110</text>
<text x="16.3" y="38.6">SET</text>
<text x="20.7" y="38.6">111</text>
<text x="93.7" y="83.8">TMP_B</text>
<text x="144.3" y="84">ALU_HI</text>
<text x="159.3" y="159.7">MODULE CONTRACT — generated, do not hand-edit (kicad_contracts.py --stamp)</text>
<text x="159.3" y="161.7">IN: ALU_OUT, REG_A_LOAD, REG_B_LOAD &lt;- Control Word Module</text>
<text x="159.3" y="163.8">IN: CW10=SA1, CW11=SA0, CW9=SA2 &lt;- Microcode_Decoder</text>
<text x="159.3" y="165.8">IN: CLK, CLK, RESET &lt;- root</text>
<text x="159.3" y="167.9">OUT: FLAG_Z -&gt; Control Word Module</text>
<text x="159.3" y="169.9">BIDIR: W0-7 &lt;-&gt; Memory Address Regiser, Memory Data Register, Output</text>
<text x="16.1" y="181.3">Decoupling Caps for all ICs</text>
</g>
<text font-size="1.3" fill="#000084" x="29.2" y="22.7">SA[0..2]</text>
<g font-size="1.3" fill="#008484">
<text x="103.4" y="20">+5V</text>
<text x="155.4" y="21.3">+5V</text>
<text x="236.7" y="20">+5V</text>
<text x="107.6" y="25.1">U45</text>
<text x="107.6" y="27.6">74LS373</text>
<text x="240.9" y="25.1">U47</text>
<text x="240.9" y="27.6">74LS373</text>
<text x="98.3" y="32.7">D0</text>
<text x="98.3" y="35.3">D1</text>
<text x="106.4" y="33.5" transform="rotate(-90 106.4 33.5)">VCC</text>
<text x="109.8" y="32.7">O0</text>
<text x="109.8" y="35.3">O1</text>
<text x="148.8" y="35.3">A1</text>
<text x="148.8" y="32.7">A0</text>
<text x="158.5" y="33.3" transform="rotate(-90 158.5 33.3)">VCC</text>
<text x="163.6" y="32.7">F0</text>
<text x="163.6" y="35.3">F1</text>
<text x="231.6" y="32.7">D0</text>
<text x="231.6" y="35.3">D1</text>
<text x="239.7" y="33.5" transform="rotate(-90 239.7 33.5)">VCC</text>
<text x="243.1" y="32.7">O0</text>
<text x="243.1" y="35.3">O1</text>
<text x="98.3" y="37.8">D2</text>
<text x="98.3" y="40.3">D3</text>
<text x="109.8" y="37.8">O2</text>
<text x="109.8" y="40.3">O3</text>
<text x="148.8" y="40.3">A3</text>
<text x="148.8" y="37.8">A2</text>
<text x="163.6" y="37.8">F2</text>
<text x="163.6" y="40.3">F3</text>
<text x="231.6" y="37.8">D2</text>
<text x="231.6" y="40.3">D3</text>
<text x="243.1" y="37.8">O2</text>
<text x="243.1" y="40.3">O3</text>
<text x="30.7" y="48">74LS02</text>
<text x="31.8" y="45.4">U50A</text>
<text x="98.3" y="42.9">D4</text>
<text x="98.3" y="45.4">D5</text>
<text x="98.3" y="48">D6</text>
<text x="109.8" y="42.9">O4</text>
<text x="109.8" y="45.4">O5</text>
<text x="109.8" y="48">O6</text>
<text x="148.8" y="48">B1</text>
<text x="148.8" y="45.4">B0</text>
<text x="163.3" y="48">CN</text>
<text x="231.6" y="42.9">D4</text>
<text x="231.6" y="45.4">D5</text>
<text x="231.6" y="48">D6</text>
<text x="243.1" y="42.9">O4</text>
<text x="243.1" y="45.4">O5</text>
<text x="243.1" y="48">O6</text>
<text x="98.3" y="50.5">D7</text>
<text x="109.8" y="50.5">O7</text>
<text x="148.8" y="53">B3</text>
<text x="148.8" y="50.5">B2</text>
<text x="160.5" y="50.5">CN+4</text>
<text x="231.6" y="50.5">D7</text>
<text x="243.1" y="50.5">O7</text>
<text x="98.3" y="58.1">OE</text>
<text x="98.3" y="55.6">LE</text>
<text x="106.4" y="59.2" transform="rotate(-90 106.4 59.2)">GND</text>
<text x="148.8" y="56.9">S0</text>
<text x="148.8" y="59.4">S1</text>
<text x="162.2" y="56.9">OVR</text>
<text x="231.6" y="58.1">OE</text>
<text x="231.6" y="55.6">LE</text>
<text x="239.7" y="59.2" transform="rotate(-90 239.7 59.2)">GND</text>
<text x="31.9" y="65.7">74LS02</text>
<text x="32.9" y="63.2">U50B</text>
<text x="148.8" y="61.9">S2</text>
<text x="158.5" y="63.2" transform="rotate(-90 158.5 63.2)">GND</text>
<text x="103.4" y="70.8">GND</text>
<text x="236.7" y="70.8">GND</text>
<text x="155.4" y="73.4">GND</text>
<text x="198.6" y="77.2">+5V</text>
<text x="23" y="83.5">74LS08</text>
<text x="24.1" y="81">U53D</text>
<text x="43.4" y="83.5">74LS02</text>
<text x="44.4" y="81">U50D</text>
<text x="103.4" y="78.4">+5V</text>
<text x="107.6" y="83.5">U46</text>
<text x="155.4" y="79.7">+5V</text>
<text x="202.8" y="82.3">U48</text>
<text x="238" y="78.4">+5V</text>
<text x="242.2" y="83.5">U49</text>
<text x="107.6" y="86.1">74LS373</text>
<text x="194.1" y="89.9">I0a</text>
<text x="202.8" y="84.8">74LS157</text>
<text x="204.7" y="89.9">Za</text>
<text x="242.2" y="86.1">74LS273</text>
<text x="98.3" y="91.1">D0</text>
<text x="98.3" y="93.7">D1</text>
<text x="106.4" y="92" transform="rotate(-90 106.4 92)">VCC</text>
<text x="109.8" y="91.1">O0</text>
<text x="109.8" y="93.7">O1</text>
<text x="148.8" y="93.7">A1</text>
<text x="148.8" y="91.1">A0</text>
<text x="158.5" y="91.7" transform="rotate(-90 158.5 91.7)">VCC</text>
<text x="163.6" y="91.1">F0</text>
<text x="163.6" y="93.7">F1</text>
<text x="194.1" y="92.4">I1a</text>
<text x="201.6" y="91.2" transform="rotate(-90 201.6 91.2)">VCC</text>
<text x="232.9" y="91.1">D0</text>
<text x="232.9" y="93.7">D1</text>
<text x="241" y="92" transform="rotate(-90 241 92)">VCC</text>
<text x="244.4" y="91.1">Q0</text>
<text x="244.4" y="93.7">Q1</text>
<text x="23" y="100">74LS02</text>
<text x="24.1" y="97.5">U52A</text>
<text x="48.4" y="98.8">74LS02</text>
<text x="49.5" y="96.2">U52B</text>
<text x="98.3" y="96.2">D2</text>
<text x="98.3" y="98.8">D3</text>
<text x="98.3" y="101.3">D4</text>
<text x="109.8" y="96.2">O2</text>
<text x="109.8" y="98.8">O3</text>
<text x="109.8" y="101.3">O4</text>
<text x="148.8" y="98.8">A3</text>
<text x="148.8" y="96.2">A2</text>
<text x="163.6" y="96.2">F2</text>
<text x="163.6" y="98.8">F3</text>
<text x="194.1" y="97.5">I0b</text>
<text x="194.1" y="100">I1b</text>
<text x="204.7" y="97.5">Zb</text>
<text x="232.9" y="96.2">D2</text>
<text x="232.9" y="98.8">D3</text>
<text x="232.9" y="101.3">D4</text>
<text x="244.4" y="96.2">Q2</text>
<text x="244.4" y="98.8">Q3</text>
<text x="244.4" y="101.3">Q4</text>
<text x="98.3" y="103.8">D5</text>
<text x="98.3" y="106.4">D6</text>
<text x="109.8" y="103.8">O5</text>
<text x="109.8" y="106.4">O6</text>
<text x="148.8" y="106.4">B1</text>
<text x="148.8" y="103.8">B0</text>
<text x="163.3" y="106.4">CN</text>
<text x="194.1" y="107.7">I1c</text>
<text x="194.1" y="105.1">I0c</text>
<text x="204.8" y="105.1">Zc</text>
<text x="232.9" y="103.8">D5</text>
<text x="232.9" y="106.4">D6</text>
<text x="244.4" y="103.8">Q5</text>
<text x="244.4" y="106.4">Q6</text>
<text x="49.5" y="112.7">U52D</text>
<text x="98.3" y="108.9">D7</text>
<text x="109.8" y="108.9">O7</text>
<text x="148.8" y="111.5">B3</text>
<text x="148.8" y="108.9">B2</text>
<text x="160.5" y="108.9">CN+4</text>
<text x="194.1" y="112.7">I0d</text>
<text x="204.7" y="112.7">Zd</text>
<text x="220.2" y="111.2">GND</text>
<text x="232.9" y="108.9">D7</text>
<text x="244.4" y="108.9">Q7</text>
<text x="23" y="116.5">74LS02</text>
<text x="24.1" y="114">U52C</text>
<text x="48.4" y="115.3">74LS02</text>
<text x="98.3" y="116.5">OE</text>
<text x="98.3" y="114">LE</text>
<text x="106.4" y="117.6" transform="rotate(-90 106.4 117.6)">GND</text>
<text x="148.8" y="115.3">S0</text>
<text x="148.8" y="117.8">S1</text>
<text x="162.2" y="115.3">OVR</text>
<text x="194.1" y="115.3">I1d</text>
<text x="232.9" y="116.5">Mr</text>
<text x="232.9" y="114">Cp</text>
<text x="241" y="117.6" transform="rotate(-90 241 117.6)">GND</text>
<text x="148.8" y="120.4">S2</text>
<text x="158.5" y="121.7" transform="rotate(-90 158.5 121.7)">GND</text>
<text x="194.1" y="120.4">S</text>
<text x="194.1" y="122.9">E</text>
<text x="201.6" y="123.4" transform="rotate(-90 201.6 123.4)">GND</text>
<text x="24.1" y="130.5">U53A</text>
<text x="103.4" y="129.2">GND</text>
<text x="155.4" y="131.8">GND</text>
<text x="238" y="129.2">GND</text>
<text x="23" y="133.1">74LS08</text>
<text x="102.1" y="135.6">+5V</text>
<text x="198.6" y="135.6">GND</text>
<text x="51" y="140.7">74LS08</text>
<text x="52" y="138.1">U53C</text>
<text x="23" y="149.6">74LS08</text>
<text x="24.1" y="147">U53B</text>
<text x="84.8" y="150.9" transform="rotate(-90 84.8 150.9)">VCC</text>
<text x="90.2" y="153.4">U50E</text>
<text x="90.2" y="155.9">74LS02</text>
<text x="105.1" y="150.9" transform="rotate(-90 105.1 150.9)">VCC</text>
<text x="110.5" y="153.4">U53E</text>
<text x="110.5" y="155.9">74LS08</text>
<text x="124.2" y="150.9" transform="rotate(-90 124.2 150.9)">VCC</text>
<text x="129.5" y="153.4">U52E</text>
<text x="129.5" y="155.9">74LS02</text>
<text x="84.8" y="160.3" transform="rotate(-90 84.8 160.3)">GND</text>
<text x="105.1" y="160.3" transform="rotate(-90 105.1 160.3)">GND</text>
<text x="124.2" y="160.3" transform="rotate(-90 124.2 160.3)">GND</text>
<text x="102.1" y="175">GND</text>
<text x="15.7" y="185.1">+5V</text>
<text x="25.9" y="185.1">+5V</text>
<text x="36.1" y="185.1">+5V</text>
<text x="47.5" y="185.1">+5V</text>
<text x="58.9" y="185.1">+5V</text>
<text x="70.4" y="185.1">+5V</text>
<text x="80.5" y="185.1">+5V</text>
<text x="90.7" y="185.1">+5V</text>
<text x="102.1" y="185.1">+5V</text>
<text x="113.5" y="185.1">+5V</text>
<text x="19.8" y="192">0.1µF</text>
<text x="29.9" y="192">0.1µF</text>
<text x="40.1" y="192">0.1µF</text>
<text x="51.5" y="192">0.1µF</text>
<text x="63" y="192">0.1µF</text>
<text x="74.4" y="192">0.1µF</text>
<text x="84.6" y="192">0.1µF</text>
<text x="94.7" y="192">0.1µF</text>
<text x="106.1" y="192">0.1µF</text>
<text x="117.6" y="192">0.1µF</text>
<text x="143.7" y="188.9">74LS02</text>
<text x="144.7" y="186.4">U50C</text>
<text x="20.4" y="194">C49</text>
<text x="30.6" y="194">C50</text>
<text x="40.7" y="194">C51</text>
<text x="52.2" y="194">C52</text>
<text x="63.6" y="194">C53</text>
<text x="75" y="194">C54</text>
<text x="85.2" y="194">C55</text>
<text x="95.3" y="194">C56</text>
<text x="106.8" y="194">C57</text>
<text x="118.2" y="194">C58</text>
<text x="15.7" y="200.4">GND</text>
<text x="25.9" y="200.4">GND</text>
<text x="36.1" y="200.4">GND</text>
<text x="47.5" y="200.4">GND</text>
<text x="58.9" y="200.4">GND</text>
<text x="70.4" y="200.4">GND</text>
<text x="80.5" y="200.4">GND</text>
<text x="90.7" y="200.4">GND</text>
<text x="102.1" y="200.4">GND</text>
<text x="113.5" y="200.4">GND</text>
<text x="137.7" y="202.9">GND</text>
</g>
<g font-size="1.3">
<text x="35.6" y="26.5">SA2</text>
<text x="35.6" y="30.4">SA1</text>
<text x="35.6" y="34.2">SA0</text>
<text x="89.8" y="34.2">W1</text>
<text x="89.8" y="31.6">W0</text>
<text x="118.1" y="31.6">TA0</text>
<text x="118.1" y="34.2">TA1</text>
<text x="141.3" y="31.6">TA0</text>
<text x="141.3" y="34.2">TA1</text>
<text x="170.2" y="31.6">F0</text>
<text x="170.2" y="34.2">F1</text>
<text x="223.6" y="31.6">F0</text>
<text x="223.6" y="34.2">F1</text>
<text x="251.5" y="31.6">W0</text>
<text x="251.5" y="34.2">W1</text>
<text x="89.8" y="41.8">W4</text>
<text x="89.8" y="39.2">W3</text>
<text x="89.8" y="36.7">W2</text>
<text x="118.1" y="39.2">TA3</text>
<text x="118.1" y="36.7">TA2</text>
<text x="118.1" y="41.8">TA4</text>
<text x="141.3" y="36.7">TA2</text>
<text x="141.3" y="39.2">TA3</text>
<text x="223.6" y="36.7">F2</text>
<text x="223.6" y="41.8">F4</text>
<text x="223.6" y="39.2">F3</text>
<text x="251.5" y="36.7">W2</text>
<text x="251.5" y="39.2">W3</text>
<text x="251.5" y="41.8">W4</text>
<text x="89.8" y="44.3">W5</text>
<text x="89.8" y="46.9">W6</text>
<text x="118.1" y="44.3">TA5</text>
<text x="118.1" y="46.9">TA6</text>
<text x="141.1" y="46.9">TB1</text>
<text x="141.1" y="44.3">TB0</text>
<text x="223.6" y="46.9">F6</text>
<text x="223.6" y="44.3">F5</text>
<text x="251.5" y="44.3">W5</text>
<text x="251.5" y="46.9">W6</text>
<text x="15" y="50.7">REG_A_LOAD</text>
<text x="41.9" y="53.2">LE_TMP_A</text>
<text x="89.8" y="49.4">W7</text>
<text x="118.1" y="49.4">TA7</text>
<text x="141.1" y="51.9">TB3</text>
<text x="141.1" y="49.4">TB2</text>
<text x="215.9" y="53.2">CLK</text>
<text x="223.6" y="49.4">F7</text>
<text x="251.5" y="49.4">W7</text>
<text x="22.9" y="55.8">CLK</text>
<text x="83.6" y="54.5">LE_TMP_A</text>
<text x="137.3" y="55.8">SA0</text>
<text x="137.3" y="58.3">SA1</text>
<text x="211.5" y="57">ALU_OUT</text>
<text x="137.3" y="60.8">SA2</text>
<text x="16.1" y="68.5">REG_B_LOAD</text>
<text x="43.2" y="71">LE_TMP_B</text>
<text x="24.2" y="73.5">CLK</text>
<text x="15.3" y="86.2">SA1</text>
<text x="182.1" y="88.8">ALU_C</text>
<text x="15.3" y="91.3">SA0</text>
<text x="89.8" y="90">W0</text>
<text x="89.8" y="95.1">W2</text>
<text x="89.8" y="92.6">W1</text>
<text x="118.1" y="92.6">TB1</text>
<text x="118.1" y="90">TB0</text>
<text x="118.1" y="95.1">TB2</text>
<text x="141.3" y="90">TA4</text>
<text x="141.3" y="95.1">TA6</text>
<text x="141.3" y="92.6">TA5</text>
<text x="170.2" y="90">F4</text>
<text x="170.2" y="92.6">F5</text>
<text x="181" y="91.3">FLAG_C</text>
<text x="252.7" y="92.6">FLAG_Z</text>
<text x="252.7" y="95.1">FLAG_V</text>
<text x="252.7" y="90">FLAG_C</text>
<text x="41.9" y="101.5">F2</text>
<text x="89.8" y="100.2">W4</text>
<text x="89.8" y="97.7">W3</text>
<text x="118.1" y="97.7">TB3</text>
<text x="118.1" y="100.2">TB4</text>
<text x="141.3" y="97.7">TA7</text>
<text x="181.1" y="98.9">FLAG_Z</text>
<text x="186.5" y="96.4">Z</text>
<text x="252.7" y="97.7">FLAG_N</text>
<text x="16.5" y="107.8">F1</text>
<text x="16.5" y="102.7">F0</text>
<text x="34.3" y="105.3">F01</text>
<text x="41.9" y="106.6">F3</text>
<text x="59.7" y="104">F23</text>
<text x="89.8" y="105.3">W6</text>
<text x="89.8" y="107.8">W7</text>
<text x="89.8" y="102.7">W5</text>
<text x="118.1" y="107.8">TB7</text>
<text x="118.1" y="102.7">TB5</text>
<text x="118.1" y="105.3">TB6</text>
<text x="141.1" y="105.3">TB5</text>
<text x="141.1" y="102.7">TB4</text>
<text x="141.1" y="107.8">TB6</text>
<text x="181.2" y="106.6">FLAG_V</text>
<text x="182.3" y="104">ALU_V</text>
<text x="83.4" y="112.9">LE_TMP_B</text>
<text x="141.1" y="110.4">TB7</text>
<text x="185.5" y="111.6">F7</text>
<text x="16.5" y="119.3">F4</text>
<text x="41.9" y="118">F6</text>
<text x="136.9" y="114.2">CW11</text>
<text x="136.9" y="116.7">CW10</text>
<text x="137.3" y="116.7">SA1</text>
<text x="137.3" y="119.3">SA2</text>
<text x="137.3" y="114.2">SA0</text>
<text x="138.1" y="119.3">CW9</text>
<text x="179.7" y="119.3">ALU_OUT</text>
<text x="181" y="114.2">FLAG_N</text>
<text x="217.2" y="118">CLK</text>
<text x="16.5" y="124.3">F5</text>
<text x="41.9" y="123.1">F7</text>
<text x="215" y="121.8">RESET</text>
<text x="15.3" y="135.8">F01</text>
<text x="15.3" y="140.8">F23</text>
<text x="34.3" y="138.3">F0123</text>
<text x="40.9" y="143.4">F0123</text>
<text x="40.9" y="148.5">F4567</text>
<text x="62.2" y="145.9">Z</text>
<text x="15.3" y="152.3">F45</text>
<text x="34.3" y="154.8">F4567</text>
<text x="15.3" y="157.4">F67</text>
</g>
</svg>
